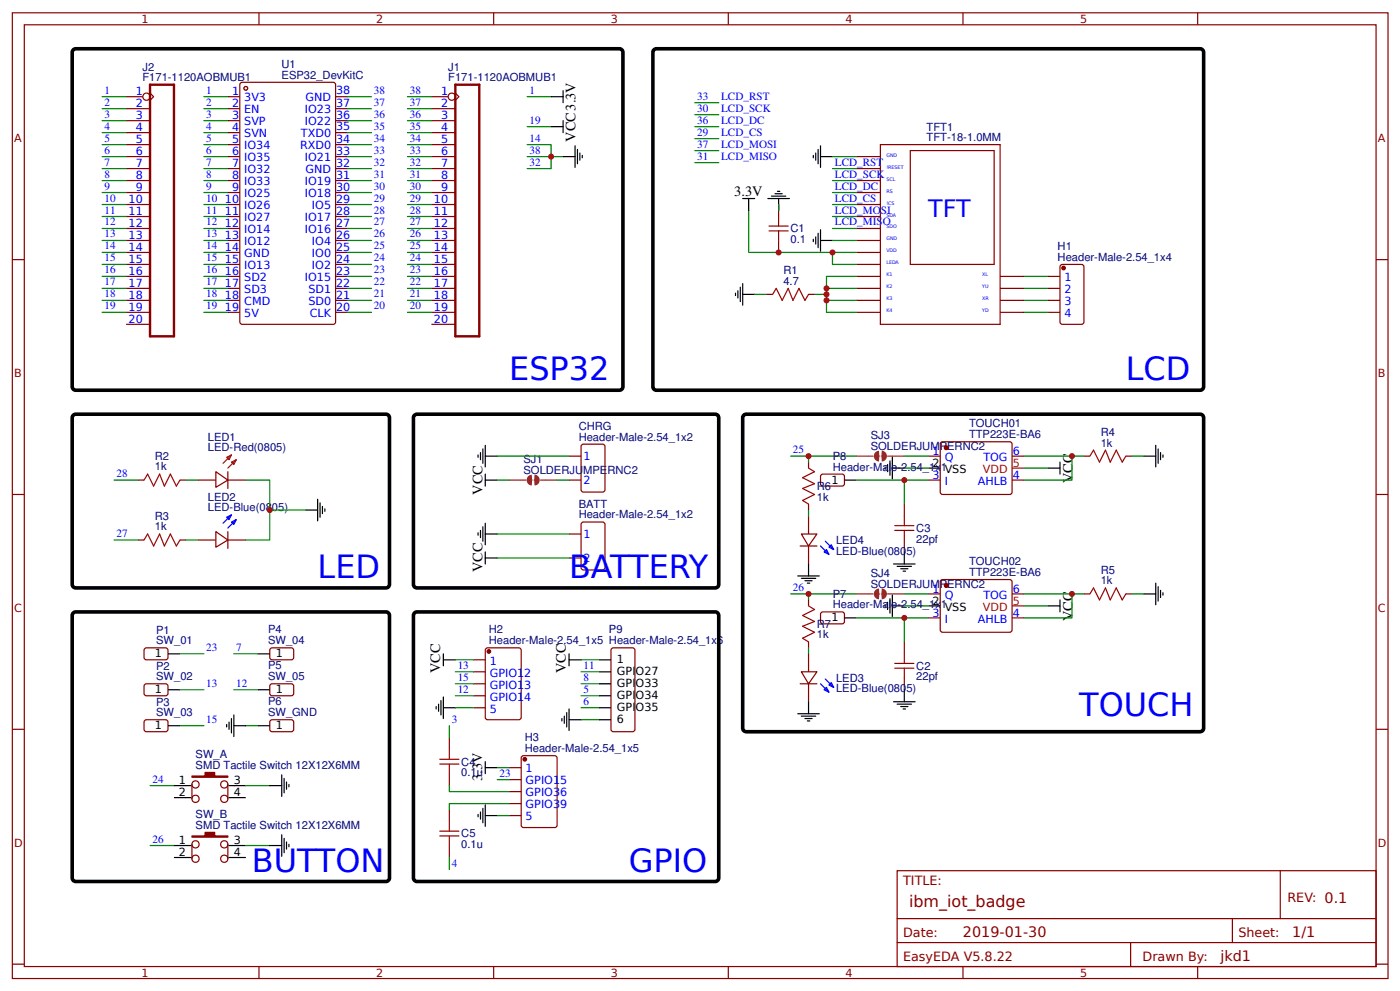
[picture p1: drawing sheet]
<svg xmlns="http://www.w3.org/2000/svg" width="309mm" height="219mm" viewBox="0 0 309 219" stroke-linecap="round" stroke-linejoin="round" font-family="sans-serif">
<g fill="none" stroke="#800" stroke-width=".26">
<path d="M2.7 2.8h304v213.3h-304zM5.4 5.5h298.7v207.9h-298.7zM57.2 2.8v2.7M109.1 2.8v2.7M160.9 2.8v2.7M212.8 2.8v2.7M264.7 2.8v2.7M2.7 57.3h2.7M304.1 57.3h2.6M2.7 109.2h2.7M304.1 109.2h2.6M2.7 161.1h2.7"/>
<path d="M304.1 161.1h2.6M198.3 192.3h105.8v21.1h-105.8zM282.9 192.3v10.6M2.7 212.9h2.7M57.2 213.4v2.7M109.1 213.4v2.7M160.9 213.4v2.7M198.3 202.9h105.8M198.3 208.1h105.8M212.8 213.4v2.7M249.8 208.1v5.3M264.7 213.4v2.7"/>
<path d="M272.3 202.9v5.2M304.1 212.9h2.6"/>
</g>
<circle cx="54.3" cy="19.5" r=".4" fill="#fff" stroke="#800" stroke-width=".26"/>
<path d="M53.3 18.2h20.3l.5 .2 .1 52.7-.3 .5h-20.4l-.4-.2-.1-52.7z" fill="none" stroke="#800" stroke-width=".26"/>
<circle cx="54.3" cy="19.5" r=".4" fill="#fff" stroke="#800" stroke-width=".26"/>
<g fill="none" stroke="#800" stroke-width=".26">
<path d="M27.9 21.4h3.7M27.9 24h5.3M27.9 26.6h5.3M27.9 29.3h5.3M27.9 31.9h5.3M27.9 34.6h5.3M27.9 37.2h5.3M27.9 39.9h5.3M33.2 20.6l.7 .8-.7 .7M50.4 21.4h2.6M50.4 24h2.6M50.4 26.6h2.6"/>
<path d="M50.4 29.3h2.6M50.4 31.9h2.6M50.4 34.6h2.6M50.4 37.2h2.6M50.4 39.9h2.6M74.2 21.4h2.6M74.2 24h2.6M74.2 26.6h2.6M74.2 29.3h2.6M74.2 31.9h2.6M74.2 34.6h2.6M74.2 37.2h2.6"/>
<path d="M74.2 39.9h2.6M95.3 21.4h3.7M95.3 24h5.3M95.3 26.6h5.3M95.3 29.3h5.3M95.3 31.9h5.3M95.3 34.6h5.3M95.3 37.2h5.3M95.3 39.9h5.3M100.6 20.6l.8 .8-.8 .7M189.3 34.6h5.2M189.3 37.2h5.2"/>
<path d="M189.3 39.9h5.2M194.5 31.9h26.5v39.7h-26.5zM201.2 33.3h18.5v25.1h-18.5zM27.9 42.5h5.3M27.9 45.2h5.3M27.9 47.8h5.3M27.9 50.5h5.3M27.9 53.1h5.3M27.9 55.7h5.3M27.9 58.4h5.3M50.4 42.5h2.6M50.4 45.2h2.6"/>
<path d="M50.4 47.8h2.6M50.4 50.5h2.6M50.4 53.1h2.6M50.4 55.7h2.6M50.4 58.4h2.6M74.2 42.5h2.6M74.2 45.2h2.6M74.2 47.8h2.6M74.2 50.5h2.6M74.2 53.1h2.6M74.2 55.7h2.6M74.2 58.4h2.6"/>
<path d="M95.3 42.5h5.3M95.3 45.2h5.3M95.3 47.8h5.3M95.3 50.5h5.3M95.3 53.1h5.3M95.3 55.7h5.3M95.3 58.4h5.3M172.1 45.2v2.6M172.1 53.1v2.6M189.3 42.5h5.2M189.3 45.2h5.2M189.3 47.8h5.2"/>
<path d="M189.3 50.5h5.2M189.3 53.1h5.2M189.3 55.7h5.2M189.3 58.4h5.2M234.5 58.5l4.5-.1 .5 .3v12.4l-.2 .5h-4.5l-.5-.2-.1-12.5zM27.9 61h5.3M27.9 63.7h5.3M27.9 66.3h5.3M27.9 69h5.3M27.9 71.6h5.3M50.4 61h2.6M50.4 63.7h2.6"/>
<path d="M50.4 66.3h2.6M50.4 69h2.6M74.2 61h2.6M74.2 63.7h2.6M74.2 66.3h2.6M74.2 69h2.6M95.3 61h5.3M95.3 63.7h5.3M95.3 66.3h5.3M95.3 69h5.3M95.3 71.6h5.3M169.4 65h1.3"/>
<path d="M178.7 65h1.3M189.3 61h5.2M189.3 63.7h5.2M189.3 66.3h5.2M189.3 69h5.2M221 61h5.3M221 63.7h5.3M221 66.3h5.3M221 69h5.3M231.6 61h2.6M231.6 63.7h2.6M231.6 66.3h2.6"/>
<path d="M231.6 69h2.6M128.7 98.2l4.5-.1 .4 .2 .1 9.8-.3 .5-4.5 .1-.4-.3-.1-9.8zM208 97.6h15.4l.3 .5-.1 10.8-.5 .3-15.1-.1-.2-.4v-10.6zM30.5 106h1.3M30.5 119.2h1.3M39.8 106h1.3M39.8 119.2h1.3M43.7 106h4M43.7 119.2h4M47.7 104.2l2.7 1.8-2.7 1.6zM47.7 117.4l2.7 1.8-2.7 1.6zM50.4 104.2v3.7"/>
<path d="M50.4 117.4v3.7M50.4 106h3.9M50.4 119.2h3.9M125.8 106h2.6M125.8 100.7h2.6M125.8 117.9h2.6M128.7 115.4l4.5-.1 .4 .2 .1 9.8-.3 .5-4.5 .1-.4-.3-.1-9.8zM177.1 117.9h3.4l-1.8 2.7zM178.7 102v1.4M178.7 111.3v1.3M178.7 114v3.9M181.6 104.8h4.7l.3 .4-.1 1.9-.4 .2h-4.5l-.3-.5v-1.6z"/>
<path d="M199.8 111.3v2.7M199.8 119.2v2.7M205.1 106h2.7M205.1 100.7h2.7M223.7 106h2.6M223.7 100.7h2.6M239.5 100.7h1.4M248.8 100.7h1.3M125.8 123.2h2.6M176.8 120.6h3.7M178.7 120.6v3.9M178.7 132.5v1.3"/>
<path d="M181.6 135.2h4.7l.3 .5-.1 1.8-.4 .3-4.5-.1-.3-.5v-1.5zM205.1 131.2h2.7M205.1 136.4h2.7M208 128.1h15.4l.3 .4-.1 10.9-.5 .2-15.1-.1-.2-.4v-10.6zM223.7 131.2h2.6M223.7 136.4h2.6M239.5 131.2h1.4M248.8 131.2h1.3M32.1 143.1h4.8l.2 .5-.1 1.8-.4 .3-4.5-.1-.3-.4v-1.6zM32.1 151.1h4.8l.2 .4-.1 1.9-.4 .2h-4.5l-.3-.5v-1.6zM32.1 159h4.8l.2 .5-.1 1.8-.4 .3-4.5-.1-.3-.4v-1.6zM59.9 143.1h4.7l.3 .5-.1 1.8-.4 .3-4.5-.1-.3-.4v-1.6z"/>
<path d="M59.9 151.1h4.7l.3 .4-.1 1.9-.4 .2h-4.5l-.3-.5v-1.6zM59.9 159h4.7l.3 .5-.1 1.8-.4 .3-4.5-.1-.3-.4v-1.6zM104.6 151h2.6M104.6 145.7h2.6M104.6 148.4h2.6M104.6 153.6h2.6M104.6 156.3h2.6M107.5 143.1h7.1l.5 .2 .1 15.1-.3 .5h-7.1l-.5-.2-.1-15.1zM135.3 143.1h4.5l.4 .2 .1 .3v17.5l-.1 .2-.4 .3h-4.3l-.2-.1-.3-.4v-17.5zM176.8 151h3.7M177.1 148.4h3.4l-1.8 2.6zM178.7 141.7v1.4"/>
<path d="M178.7 144.4v4M178.7 151v4M199.8 141.7v2.7M199.8 149.7v2.6M42.4 173.2v3.2M44 173.2a.81 .81 0 0 0-1.1-.7 .81 .81 0 0 0-.3 1.3 .81 .81 0 0 0 1.3-.1l.1-.5M50.4 173.2a.81 .81 0 0 1-1.1 .8 .81 .81 0 0 1-.4-1.3 .81 .81 0 0 1 1.3 .1l.2 3.6M99.3 162.9v2.6M99.3 170.8v2.7M99.3 178.8v2.6M112.5 169.5h2.7M112.5 172.2h2.7"/>
<path d="M112.5 174.8h2.7M112.5 177.5h2.7M115.4 166.9h7.2l.4 .2 .1 15.1-.3 .5h-7.1l-.5-.2v-15.1zM42.4 186.5v3.1M50.4 186.5v3.1M99.3 186.7v2.7M112.5 180.1h2.7"/>
<circle cx="32.4" cy="21.4" r=".79"/>
<circle cx="99.8" cy="21.4" r=".79"/>
<circle cx="43.2" cy="176.4" r=".8"/>
<circle cx="49.6" cy="176.4" r=".8"/>
<circle cx="43.2" cy="186.5" r=".8"/>
<circle cx="43.2" cy="189.6" r=".8"/>
<circle cx="49.6" cy="189.6" r=".8"/>
<circle cx="49.6" cy="186.5" r=".8"/>
</g>
<g fill="none" stroke="#080" stroke-width=".26">
<path d="M22.6 21.4h5.3M22.6 24h5.3M22.6 26.6h5.3M22.6 29.3h5.3M22.6 31.9h5.3M22.6 34.6h5.3M22.6 37.2h5.3M22.6 39.9h5.3M45.1 21.4h5.3M45.1 24h5.3M45.1 26.6h5.3M45.1 29.3h5.3"/>
<path d="M45.1 31.9h5.3M45.1 34.6h5.3M45.1 37.2h5.3M45.1 39.9h5.3M76.8 21.4h5.3M76.8 24h5.3M76.8 26.6h5.3M76.8 29.3h5.3M76.8 31.9h5.3M76.8 34.6h5.3M76.8 37.2h5.3M76.8 39.9h5.3"/>
<path d="M90 21.4h5.3M90 24h5.3M90 26.6h5.3M90 29.3h5.3M90 31.9h5.3M90 34.6h5.3M90 37.2h5.3M90 39.9h5.3M116.5 31.9h5.3v5.3h-5.3M116.5 21.4h5.3M116.5 34.6h7.9M116.5 28h5.3"/>
<path d="M153.5 22.7h5.3M153.5 25.3h5.3M153.5 28h5.3M153.5 30.6h5.3M153.5 33.3h5.3M153.5 35.9h5.3M184 34.6h5.3M184 37.2h5.3M184 39.9h5.3M22.6 42.5h5.3M22.6 45.2h5.3M22.6 47.8h5.3"/>
<path d="M22.6 50.5h5.3M22.6 53.1h5.3M22.6 55.7h5.3M22.6 58.4h5.3M45.1 42.5h5.3M45.1 45.2h5.3M45.1 47.8h5.3M45.1 50.5h5.3M45.1 53.1h5.3M45.1 55.7h5.3M45.1 58.4h5.3M76.8 42.5h5.3"/>
<path d="M76.8 45.2h5.3M76.8 47.8h5.3M76.8 50.5h5.3M76.8 53.1h5.3M76.8 55.7h5.3M76.8 58.4h5.3M90 42.5h5.3M90 45.2h5.3M90 47.8h5.3M90 50.5h5.3M90 53.1h5.3M90 55.7h5.3"/>
<path d="M90 58.4h5.3M165.4 46.5v9.2h23.9M172.1 45.2v1.3M184 55.7v2.7h5.3M184 42.5h5.3M184 45.2h5.3M184 47.8h5.3M184 50.5h5.3M184 53.1h5.3M22.6 61h5.3M22.6 63.7h5.3M22.6 66.3h5.3"/>
<path d="M22.6 69h5.3M45.1 61h5.3M45.1 63.7h5.3M45.1 66.3h5.3M45.1 69h5.3M76.8 61h5.3M76.8 63.7h5.3M76.8 66.3h5.3M76.8 69h5.3M90 61h5.3M90 63.7h5.3M90 66.3h5.3"/>
<path d="M90 69h5.3M166.8 65h2.6M182.6 65v4h6.7M182.6 63.7h6.7M182.6 66.3h6.7M189.3 61h-6.7v4h-2.6M226.3 61h5.3M226.3 63.7h5.3M226.3 66.3h5.3M226.3 69h5.3M25.2 106h5.3M25.2 119.2h5.3"/>
<path d="M41.1 106h2.6M41.1 119.2h2.6M54.3 106h5.3v13.2h-5.3M59.6 112.6h7.9M109.9 106h2.6M109.9 117.9h15.9M109.9 100.7h15.9M123.1 106h2.7M174.7 100.7h14.6M178.7 100.7v1.3M178.7 112.6v1.4M189.3 106h15.8"/>
<path d="M199.8 100.7h5.3M199.8 103.4h5.3M199.8 106v5.3M226.3 100.7h13.2M226.3 103.4h5.3M236.9 100.7v5.3h-10.6M250.1 100.7h2.7M109.9 123.2h15.9M174.7 131.2h14.6M178.7 131.2v1.3M189.3 136.4h15.8M199.8 131.2h5.3"/>
<path d="M199.8 133.8h5.3M199.8 136.4v5.3M226.3 131.2h13.2M226.3 133.8h5.3M236.9 131.2v5.2h-10.6M250.1 131.2h2.7M39.8 144.4h5.3M39.8 152.3h5.3M51.7 144.4h5.3M51.7 152.3h5.3M100.6 145.7h4M100.6 156.3h4"/>
<path d="M100.6 148.4h4M100.6 151h4M100.6 153.6h4M128.4 145.7h4M128.4 156.3h4M128.4 148.4h4M128.4 151h4M128.4 153.6h4M128.4 158.9h4M178.7 143.1v1.3M33.2 173.5h5.2M39.8 160.3h5.3"/>
<path d="M54.3 160.3h2.7M54.3 173.5h5.3M99.3 173.5v1.3h13.2M99.3 160.3v2.6M109.9 169.5h2.6M109.9 172.2h2.6M112.5 177.5h-13.2v1.3M33.2 186.7h5.2M54.3 186.7h5.3M99.3 189.4v2.6M109.9 180.1h2.6"/>
</g>
<path d="M33.2 18.7h5.2v55.6h-5.2zM100.6 18.7h5.3v55.6h-5.3z" fill="none" stroke="#800" stroke-width=".53"/>
<g fill="#800" stroke="#800" stroke-width=".26">
<path d="M42.4 171.4h2.9v-.8h2.1v.8h3v.2h-8z"/>
<path d="M42.4 184.6h2.9v-.8h2.1v.8h3v.3h-8z"/>
<circle cx="235" cy="59.2" r=".4"/>
<circle cx="209.1" cy="98.9" r=".4"/>
<circle cx="209.1" cy="129.3" r=".4"/>
<circle cx="108" cy="143.9" r=".4"/>
<circle cx="116" cy="167.7" r=".4"/>
</g>
<g fill="none" stroke="#000" stroke-width=".26">
<path d="M121.8 21.4h2.6M121.8 28h2.6M124.4 34.6h2.7M124.4 20v2.7M124.4 26.6v2.7M127.1 32.2v4.8M127.6 33v3.2M128.1 33.8v1.6M128.7 34.3v.5M179.7 34.3v.5M180.3 33.8v1.6M180.8 33v3.2"/>
<path d="M181.3 32.2v4.8M181.3 34.6h2.7M164.1 43.8h2.7M165.4 43.8v2.7M169.7 43.8h4.7M170.5 43.3h3.1M171.3 42.8h1.6M171.8 42.3h.5M172.1 43.8v2.7M179.7 52.8v.6M180.3 52.3v1.6M180.8 51.5v3.2"/>
<path d="M181.3 53.1h2.7M181.3 50.7v4.8M162.5 64.7v.6M163.1 64.2v1.6M163.6 63.4v3.2M164.1 65h2.7M164.1 62.6v4.8M106.2 99.9v1.6M106.7 99.1v3.2M107.2 98.3v4.8M255.4 98.3v4.8M255.9 99.1v3.2"/>
<path d="M256.5 99.9v1.6M67.5 112.6h2.7M70.2 110.3v4.7M70.7 111v3.2M71.3 111.8v1.6M71.8 112.4v.5M105.6 100.5v.5M105.6 117.7v.5M106.2 117.1v1.6M106.7 116.3v3.2M107.2 100.7h2.7M107.2 104.7v2.6"/>
<path d="M107.2 115.5v4.8M107.2 117.9h2.7M107.2 106h2.7M186.6 106h2.7M195.6 103.1v.5M196.1 102.6v1.6M196.7 101.8v3.2M197.2 103.4h2.6M197.2 101v4.8M205.1 103.4h2.7M231.6 103.4h2.6M234.2 102v2.7"/>
<path d="M252.8 100.7h2.6M257 100.5v.5M107.2 121.9v2.6M107.2 123.2h2.7M176.3 127.2h4.8M177.1 127.7h3.2M177.9 128.2h1.6M178.4 128.8h.5M178.7 124.5v2.7M186.6 136.4h2.7M195.6 133.5v.6M196.1 133v1.6"/>
<path d="M196.7 132.2v3.2M197.2 133.8h2.6M197.2 131.4v4.8M197.5 124.5h4.7M198.3 125.1h3.1M199 125.6h1.6M199.6 126.1h.5M199.8 121.9v2.6M205.1 133.8h2.7M231.6 133.8h2.6M234.2 132.5v2.6M252.8 131.2h2.6"/>
<path d="M255.4 128.8v4.7M255.9 129.6v3.1M256.5 130.4v1.5M257 130.9v.5M37.1 144.4h2.7M37.1 152.3h2.7M50.1 160v.5M50.6 159.5v1.6M51.1 158.7v3.1M51.7 157.9v4.7M57 144.4h2.6M57 152.3h2.6"/>
<path d="M96.4 156v.6M96.9 155.5v1.6M97.4 154.7v3.2M98 156.3h2.6M98 144.4v2.6M98 153.9v4.8M98 145.7h2.6M124.2 158.7v.5M124.7 158.1v1.6M125.2 157.3v3.2M125.8 145.7h2.6M125.8 158.9h2.6"/>
<path d="M125.8 144.4v2.6M125.8 156.6v4.7M132.4 156.3h2.6M132.4 145.7h2.6M132.4 148.4h2.6M132.4 151h2.6M132.4 153.6h2.6M132.4 158.9h2.6M176.3 157.6h4.8M177.1 158.1h3.2M177.9 158.7h1.6M178.4 159.2h.5"/>
<path d="M178.7 155v2.6M197.5 155h4.7M198.3 155.5h3.1M199 156h1.6M199.6 156.6h.5M199.8 152.3v2.7M37.1 160.3h2.7M38.4 173.5h3.7M38.4 176.1h3.7M50.6 173.5h3.7M50.6 176.1h3.7M51.7 160.3h2.6"/>
<path d="M57 160.3h2.6M59.6 173.5h2.7M62.3 171.1v4.8M62.8 171.9v3.2M63.3 172.7v1.6M63.8 173.2v.6M105.6 179.8v.6M106.2 179.3v1.6M106.7 178.5v3.2M107.2 168.2v2.6M107.2 177.7v4.8M107.2 169.5h2.7"/>
<path d="M38.4 186.7h3.7M38.4 189.4h3.7M50.6 186.7h3.7M50.6 189.4h3.7M59.6 186.7h2.7M62.3 184.3v4.8M62.8 185.1v3.2M63.3 185.9v1.6M63.8 186.5v.5M107.2 180.1h2.7"/>
</g>
<g fill="none" stroke="#a00000" stroke-width=".26">
<path d="M169.9 51h4.3M169.9 49.9h4.3M172.1 47.8v2.1M172.1 51v2.1M170.7 65l.8-1.3 1.4 2.6 1.3-2.6 1 2.6 1.4-2.6 1.3 2.6 .8-1.3M31.8 106l.8-1.3 1.3 2.6 1.4-2.6 1 2.6 1.4-2.6 1.3 2.6 .8-1.3M31.8 119.2l.8-1.3 1.3 2.7 1.4-2.7 1 2.7 1.4-2.7 1.3 2.7 .8-1.4M178.7 103.4l1.3 .8-2.6 1.3 2.6 1.3-2.6 1.1 2.6 1.3-2.6 1.3 1.3 .8M197.7 117.1h4.3M197.7 116.1h4.3M199.8 114v2.1M199.8 117.1v2.1"/>
<path d="M240.9 100.7l.7-1.3 1.4 2.6 1.3-2.6 1 2.6 1.4-2.6 1.3 2.6 .8-1.3M178.7 133.8l1.3 .8-2.6 1.3 2.6 1.3-2.6 1.1 2.6 1.3-2.6 1.3 1.3 .8M240.9 131.2l.7-1.4 1.4 2.7 1.3-2.7 1 2.7 1.4-2.7 1.3 2.7 .8-1.3M197.7 147.6h4.3M197.7 146.5h4.3M199.8 144.4v2.1M199.8 147.6v2.1M97.2 168.7h4.2M97.2 167.7h4.2M99.3 165.5v2.2M99.3 168.7v2.1M97.2 183.5h4.2"/>
<path d="M97.2 184.6h4.2M99.3 181.4v2.1M99.3 184.6v2.1"/>
</g>
<path d="M50.1 101l1-.5-.5 1zM51.1 102l1.1-.5-.5 1.1zM51.1 100.5l-1.8 1.8M52.2 101.5l-1.8 1.9M223.7 103.4h2.6M223.7 133.8h2.6" fill="none" stroke="#f00" stroke-width=".26"/>
<path d="M50.1 114.2l1-.5-.5 1zM51.1 115.3l1.1-.6-.5 1.1zM51.1 113.7l-1.8 1.8M52.2 114.7l-1.8 1.9M182.4 119.5l1.8 1.9M181.3 120.6l1.9 1.8M182.1 121.9l.5-.5 .6 1zM183.2 120.8l.5-.5 .5 1.1zM181.3 151l1.9 1.8M182.1 152.3l.5-.5 .6 1zM182.4 149.9l1.8 1.9M183.2 151.3l.5-.6 .5 1.1z" fill="none" stroke="#00f" stroke-width=".26"/>
<path d="M16.2 11l.5-.2h120.2a.79 .79 0 0 1 .8 .8v73.8a.79 .79 0 0 1-.8 .8h-120.2a.79 .79 0 0 1-.7-.8v-73.8zM144.5 11l.6-.2h120.1a.79 .79 0 0 1 .8 .8v73.8a.79 .79 0 0 1-.8 .8h-120.1a.79 .79 0 0 1-.8-.8v-73.8zM16.2 91.7l.5-.2h68.6a.79 .79 0 0 1 .8 .8v36.7a.79 .79 0 0 1-.8 .8h-68.6a.79 .79 0 0 1-.7-.8v-36.7zM91.6 91.7l.6-.2h65.8a.79 .79 0 0 1 .8 .8v36.7a.79 .79 0 0 1-.8 .8h-65.8a.79 .79 0 0 1-.8-.8v-36.7zM164.4 91.7l.5-.2h100.3a.79 .79 0 0 1 .8 .8v68.5a.79 .79 0 0 1-.8 .8h-100.3a.79 .79 0 0 1-.8-.8v-68.5zM16.2 135.4l.5-.3h68.6a.79 .79 0 0 1 .8 .8v58a.79 .79 0 0 1-.8 .8h-68.6a.79 .79 0 0 1-.7-.8v-58zM91.6 135.4l.6-.3h65.8a.79 .79 0 0 1 .8 .8v58a.79 .79 0 0 1-.8 .8h-65.8a.79 .79 0 0 1-.8-.8v-58z" fill="none" stroke="#000" stroke-width=".79" stroke-linecap="butt"/>
<path d="M117.6 105.5l-.4 .1-.2 .6 .2 .2 .4 .1M118.1 105.5l.3 .1 .2 .6-.2 .2-.3 .1M194.3 100.2l-.4 .1-.1 .6 .1 .2 .4 .2M194.8 100.2l.4 .1 .1 .6-.1 .2-.4 .2M194.3 130.6l-.4 .1-.1 .6 .1 .3 .4 .1M194.8 130.6l.4 .1 .1 .6-.1 .3-.4 .1" fill="none" stroke="#8d2323" stroke-width="1.3" stroke-linecap="butt"/>
<path d="M112.5 106h3.7M119.4 106h3.7M189.3 100.7h3.7M196.1 100.7h3.7M189.3 131.2h3.7M196.1 131.2h3.7" fill="none" stroke="#8d2323" stroke-width=".26"/>
<g fill="#c00">
<circle cx="178.7" cy="100.7" r=".66"/>
<circle cx="178.7" cy="131.2" r=".66"/>
<circle cx="236.9" cy="131.2" r=".66"/>
<circle cx="199.8" cy="136.4" r=".66"/>
<circle cx="121.8" cy="34.6" r=".66"/>
<circle cx="172.1" cy="55.7" r=".66"/>
<circle cx="182.6" cy="65" r=".66"/>
<circle cx="182.6" cy="63.7" r=".66"/>
<circle cx="182.6" cy="66.3" r=".66"/>
<circle cx="184" cy="55.7" r=".66"/>
<circle cx="59.6" cy="112.6" r=".66"/>
<circle cx="199.8" cy="106" r=".66"/>
<circle cx="236.9" cy="100.7" r=".66"/>
</g>
<g font-size="7.1" fill="#00f">
<text x="112.5" y="84">ESP32</text>
<text x="248.8" y="84">LCD</text>
<text x="70.2" y="127.6">LED</text>
<text x="125.8" y="127.6">BATTERY</text>
<text x="238.5" y="158.1">TOUCH</text>
<text x="55.6" y="192.4">BUTTON</text>
<text x="139" y="192.4">GPIO</text>
</g>
<text font-size="5.3" fill="#00f" x="205.1" y="47.8">TFT</text>
<text font-size="3.5" fill="#800" x="200.9" y="200.2">ibm_iot_badge</text>
<g font-size="3.2">
<text x="127.1" y="31.3" transform="rotate(-90 127.1 31.3)">VCC3.3V</text>
<text x="162.3" y="43.3">3.3V</text>
<text x="237" y="106.7" transform="rotate(-90 237 106.7)">VCC</text>
<text x="106.7" y="109.2" transform="rotate(-90 106.7 109.2)">VCC</text>
<text x="106.7" y="126.4" transform="rotate(-90 106.7 126.4)">VCC</text>
<text x="237" y="137.1" transform="rotate(-90 237 137.1)">VCC</text>
<text x="97.3" y="148.7" transform="rotate(-90 97.3 148.7)">VCC</text>
<text x="125.1" y="148.7" transform="rotate(-90 125.1 148.7)">VCC</text>
<text x="106.5" y="172.5" transform="rotate(-90 106.5 172.5)">3.3V</text>
</g>
<g font-size="3.2" fill="#800">
<text x="212.8" y="206.8">2019-01-30</text>
<text x="285.6" y="206.8">1/1</text>
<text x="269.7" y="212.1">jkd1</text>
</g>
<g font-size="2.8" fill="#800">
<text x="199.6" y="195.4">TITLE:</text>
<text x="284.5" y="199.2">REV: 0.1</text>
<text x="199.6" y="206.8">Date:</text>
<text x="273.7" y="206.8">Sheet:</text>
<text x="199.6" y="212.1">EasyEDA V5.8.22</text>
<text x="252.5" y="212.1">Drawn By:</text>
</g>
<g font-size="2.5" fill="#800">
<text x="31.3" y="5.1">1</text>
<text x="83.2" y="5.1">2</text>
<text x="135" y="5.1">3</text>
<text x="186.9" y="5.1">4</text>
<text x="238.7" y="5.1">5</text>
<text x="3.1" y="31.4">A</text>
<text x="304.5" y="31.4">A</text>
<text x="3.1" y="83.3">B</text>
<text x="304.5" y="83.3">B</text>
<text x="3.1" y="135.1">C</text>
<text x="304.5" y="135.1">C</text>
<text x="3.1" y="187">D</text>
<text x="304.5" y="187">D</text>
<text x="31.3" y="215.7">1</text>
<text x="83.2" y="215.7">2</text>
<text x="135" y="215.7">3</text>
<text x="186.9" y="215.7">4</text>
<text x="238.7" y="215.7">5</text>
</g>
<g font-size="2.5" fill="#000080">
<text x="31.5" y="17.9">F171-1120AOBMUB1</text>
<text x="31.5" y="15.6">J2</text>
<text x="62.2" y="17.4">ESP32_DevKitC</text>
<text x="62.2" y="15.1">U1</text>
<text x="99.1" y="17.9">F171-1120AOBMUB1</text>
<text x="99.1" y="15.6">J1</text>
<text x="204.8" y="28.9">TFT1</text>
<text x="204.8" y="31.1">TFT-18-1.0MM</text>
<text x="174.7" y="53.7">0.1</text>
<text x="174.7" y="51.3">C1</text>
<text x="233.7" y="57.6">Header-Male-2.54_1x4</text>
<text x="233.7" y="55.2">H1</text>
<text x="173.1" y="62.9">4.7</text>
<text x="173.1" y="60.5">R1</text>
<text x="127.9" y="94.9">CHRG</text>
<text x="214.1" y="94.4">TOUCH01</text>
<text x="34.2" y="101.5">R2</text>
<text x="45.9" y="97.4">LED1</text>
<text x="45.9" y="99.7">LED-Red(0805)</text>
<text x="127.9" y="97.3">Header-Male-2.54_1x2</text>
<text x="184" y="101.5">P8</text>
<text x="192.4" y="99.4">SOLDERJUMPERNC2</text>
<text x="192.4" y="97">SJ3</text>
<text x="214.1" y="96.8">TTP223E-BA6</text>
<text x="243.2" y="98.6">1k</text>
<text x="243.2" y="96.2">R4</text>
<text x="34.2" y="103.9">1k</text>
<text x="115.7" y="104.7">SOLDERJUMPERNC2</text>
<text x="115.7" y="102.3">SJ1</text>
<text x="184" y="103.9">Header-Male-2.54_1x1VSS</text>
<text x="45.9" y="110.6">LED2</text>
<text x="45.9" y="112.9">LED-Blue(0805)</text>
<text x="127.9" y="112.1">BATT</text>
<text x="180.5" y="110.6">1k</text>
<text x="180.5" y="108.2">R6</text>
<text x="34.2" y="117.1">1k</text>
<text x="34.2" y="114.7">R3</text>
<text x="127.9" y="114.5">Header-Male-2.54_1x2</text>
<text x="202.5" y="119.8">22pf</text>
<text x="202.5" y="117.4">C3</text>
<text x="184.8" y="122.5">LED-Blue(0805)</text>
<text x="184.8" y="120.2">LED4</text>
<text x="214.1" y="124.8">TOUCH02</text>
<text x="184" y="132">P7</text>
<text x="192.4" y="129.8">SOLDERJUMPERNC2</text>
<text x="192.4" y="127.4">SJ4</text>
<text x="214.1" y="127.2">TTP223E-BA6</text>
<text x="243.2" y="129">1k</text>
<text x="243.2" y="126.7">R5</text>
<text x="184" y="134.3">Header-Male-2.54_1x1VSS</text>
<text x="34.5" y="142.3">SW_01</text>
<text x="34.5" y="140">P1</text>
<text x="59.2" y="142.3">SW_04</text>
<text x="59.2" y="139.9">P4</text>
<text x="108" y="142.3">Header-Male-2.54_1x5 Header-Male-2.54_1x6</text>
<text x="108" y="139.9">H2</text>
<text x="134.6" y="139.9">P9</text>
<text x="180.5" y="141">1k</text>
<text x="180.5" y="138.6">R7</text>
<text x="34.5" y="147.9">P2</text>
<text x="59.2" y="147.8">P5</text>
<text x="202.5" y="147.9">C2</text>
<text x="34.5" y="150.2">SW_02</text>
<text x="34.5" y="155.9">P3</text>
<text x="59.2" y="155.7">P6</text>
<text x="59.2" y="150.2">SW_05</text>
<text x="184.8" y="152.9">LED-Blue(0805)</text>
<text x="184.8" y="150.6">LED3</text>
<text x="202.5" y="150.2">22pf</text>
<text x="34.5" y="158.1">SW_03</text>
<text x="59.2" y="158.1">SW_GND</text>
<text x="43.2" y="167.4">SW_A</text>
<text x="116" y="166.1">Header-Male-2.54_1x5</text>
<text x="116" y="163.7">H3</text>
<text x="43.2" y="169.8">SMD Tactile Switch 12X12X6MM</text>
<text x="101.9" y="171.5">0.1u</text>
<text x="101.9" y="169.1">C4</text>
<text x="43.2" y="180.6">SW_B</text>
<text x="43.2" y="183">SMD Tactile Switch 12X12X6MM</text>
<text x="101.9" y="184.9">C5</text>
<text x="101.9" y="187.3">0.1u</text>
</g>
<g font-size="2.5" fill="#00f">
<text x="23.1" y="20.7">1</text>
<text x="23.1" y="23.3">2</text>
<text x="30" y="21.1">1</text>
<text x="30" y="23.7">2</text>
<text x="45.6" y="20.7">1</text>
<text x="45.6" y="23.3">2</text>
<text x="51.3" y="21.1">1</text>
<text x="51.3" y="23.7">2</text>
<text x="54" y="22.4">3V3</text>
<text x="67.5" y="22.4">GND</text>
<text x="74.3" y="20.8">38</text>
<text x="74.3" y="23.7">37</text>
<text x="82.6" y="20.7">38</text>
<text x="82.6" y="23.3">37</text>
<text x="90.6" y="20.7">38</text>
<text x="90.6" y="23.3">37</text>
<text x="97.5" y="21.1">1</text>
<text x="97.5" y="23.7">2</text>
<text x="117" y="20.7">1</text>
<text x="154.1" y="22">33</text>
<text x="159.4" y="22">LCD_RST</text>
<text x="23.1" y="26">3</text>
<text x="23.1" y="28.6">4</text>
<text x="30" y="26.4">3</text>
<text x="30" y="29">4</text>
<text x="45.6" y="26">3</text>
<text x="45.6" y="28.6">4</text>
<text x="51.3" y="26.4">3</text>
<text x="51.3" y="29">4</text>
<text x="54" y="25.1">EN</text>
<text x="54" y="27.7">SVP</text>
<text x="67.4" y="25.1">IO23</text>
<text x="67.4" y="27.7">IO22</text>
<text x="74.3" y="26.4">36</text>
<text x="74.3" y="28.8">35</text>
<text x="82.6" y="26">36</text>
<text x="82.6" y="28.6">35</text>
<text x="90.6" y="26">36</text>
<text x="90.6" y="28.6">35</text>
<text x="97.5" y="26.4">3</text>
<text x="97.5" y="29">4</text>
<text x="117" y="27.3">19</text>
<text x="154.1" y="24.7">30</text>
<text x="154.1" y="27.3">36</text>
<text x="154.1" y="30">29</text>
<text x="159.4" y="24.7">LCD_SCK</text>
<text x="159.4" y="27.3">LCD_DC</text>
<text x="159.4" y="30">LCD_CS</text>
<text x="23.1" y="31.3">5</text>
<text x="23.1" y="33.9">6</text>
<text x="30" y="31.7">5</text>
<text x="30" y="34.3">6</text>
<text x="45.6" y="31.3">5</text>
<text x="45.6" y="33.9">6</text>
<text x="51.3" y="31.7">5</text>
<text x="51.3" y="34.3">6</text>
<text x="54" y="30.3">SVN</text>
<text x="54" y="33">IO34</text>
<text x="54" y="35.6">IO35</text>
<text x="66.3" y="33">RXD0</text>
<text x="66.5" y="30.3">TXD0</text>
<text x="67.4" y="35.6">IO21</text>
<text x="74.3" y="31.7">34</text>
<text x="74.3" y="34.3">33</text>
<text x="82.6" y="31.3">34</text>
<text x="82.6" y="33.9">33</text>
<text x="90.6" y="31.3">34</text>
<text x="90.6" y="33.9">33</text>
<text x="97.5" y="31.7">5</text>
<text x="97.5" y="34.3">6</text>
<text x="117" y="31.3">14</text>
<text x="117" y="33.9">38</text>
<text x="154.1" y="32.6">37</text>
<text x="154.1" y="35.2">31</text>
<text x="159.4" y="32.6">LCD_MOSI</text>
<text x="159.4" y="35.2">LCD_MISO</text>
<text x="23.1" y="36.6">7</text>
<text x="23.1" y="39.2">8</text>
<text x="23.1" y="41.9">9</text>
<text x="30" y="37">7</text>
<text x="30" y="39.6">8</text>
<text x="45.6" y="36.6">7</text>
<text x="45.6" y="39.2">8</text>
<text x="45.6" y="41.9">9</text>
<text x="51.3" y="37">7</text>
<text x="51.3" y="39.6">8</text>
<text x="54" y="38.3">IO32</text>
<text x="54" y="40.9">IO33</text>
<text x="67.4" y="40.9">IO19</text>
<text x="67.5" y="38.3">GND</text>
<text x="74.3" y="37">32</text>
<text x="74.3" y="39.6">31</text>
<text x="82.6" y="36.6">32</text>
<text x="82.6" y="39.2">31</text>
<text x="82.6" y="41.9">30</text>
<text x="90.6" y="36.6">32</text>
<text x="90.6" y="39.2">31</text>
<text x="90.6" y="41.9">30</text>
<text x="97.5" y="37">7</text>
<text x="97.5" y="39.6">8</text>
<text x="117" y="36.6">32</text>
<text x="184.5" y="36.6">LCD_RST</text>
<text x="184.5" y="39.2">LCD_SCK</text>
<text x="184.5" y="41.9">LCD_DC</text>
<text x="23.1" y="44.5">10</text>
<text x="23.1" y="47.1">11</text>
<text x="28.4" y="44.9">10</text>
<text x="28.4" y="47.5">11</text>
<text x="30" y="42.3">9</text>
<text x="45.6" y="44.5">10</text>
<text x="45.6" y="47.1">11</text>
<text x="49.7" y="44.9">10</text>
<text x="49.7" y="47.5">11</text>
<text x="51.3" y="42.3">9</text>
<text x="54" y="43.6">IO25</text>
<text x="54" y="46.2">IO26</text>
<text x="67.4" y="43.6">IO18</text>
<text x="68.9" y="46.2">IO5</text>
<text x="74.3" y="42.3">30</text>
<text x="74.3" y="44.9">29</text>
<text x="74.3" y="47.5">28</text>
<text x="82.6" y="44.5">29</text>
<text x="82.6" y="47.1">28</text>
<text x="90.6" y="44.5">29</text>
<text x="90.6" y="47.1">28</text>
<text x="95.9" y="44.9">10</text>
<text x="95.9" y="47.5">11</text>
<text x="97.5" y="42.3">9</text>
<text x="184.5" y="44.5">LCD_CS</text>
<text x="184.5" y="47.1">LCD_MOSI</text>
<text x="23.1" y="49.8">12</text>
<text x="23.1" y="52.4">13</text>
<text x="28.4" y="50.2">12</text>
<text x="28.4" y="52.8">13</text>
<text x="45.6" y="49.8">12</text>
<text x="45.6" y="52.4">13</text>
<text x="49.7" y="50.2">12</text>
<text x="49.7" y="52.8">13</text>
<text x="54" y="48.9">IO27</text>
<text x="54" y="51.5">IO14</text>
<text x="67.4" y="48.9">IO17</text>
<text x="67.4" y="51.5">IO16</text>
<text x="74.3" y="50.2">27</text>
<text x="74.3" y="52.8">26</text>
<text x="82.6" y="49.8">27</text>
<text x="82.6" y="52.4">26</text>
<text x="90.6" y="49.8">27</text>
<text x="90.6" y="52.4">26</text>
<text x="95.9" y="50.2">12</text>
<text x="95.9" y="52.8">13</text>
<text x="184.5" y="49.8">LCD_MISO</text>
<text x="23.1" y="55.1">14</text>
<text x="23.1" y="57.7">15</text>
<text x="28.4" y="55.5">14</text>
<text x="28.4" y="58.1">15</text>
<text x="45.6" y="55.1">14</text>
<text x="45.6" y="57.7">15</text>
<text x="49.7" y="55.5">14</text>
<text x="49.7" y="58.1">15</text>
<text x="54" y="54.2">IO12</text>
<text x="54" y="56.8">GND</text>
<text x="54" y="59.5">IO13</text>
<text x="68.9" y="54.2">IO4</text>
<text x="68.9" y="56.8">IO0</text>
<text x="68.9" y="59.5">IO2</text>
<text x="74.3" y="55.5">25</text>
<text x="74.3" y="58.1">24</text>
<text x="82.6" y="55.1">25</text>
<text x="82.6" y="57.7">24</text>
<text x="90.6" y="55.1">25</text>
<text x="90.6" y="57.7">24</text>
<text x="95.9" y="55.5">14</text>
<text x="95.9" y="58.1">15</text>
<text x="23.1" y="60.4">16</text>
<text x="23.1" y="63">17</text>
<text x="23.1" y="65.7">18</text>
<text x="28.4" y="60.8">16</text>
<text x="28.4" y="63.4">17</text>
<text x="45.6" y="60.4">16</text>
<text x="45.6" y="63">17</text>
<text x="45.6" y="65.7">18</text>
<text x="49.7" y="60.8">16</text>
<text x="49.7" y="63.4">17</text>
<text x="54" y="62.1">SD2</text>
<text x="54" y="64.7">SD3</text>
<text x="67.4" y="62.1">IO15</text>
<text x="68.1" y="64.7">SD1</text>
<text x="74.3" y="60.8">23</text>
<text x="74.3" y="63.4">22</text>
<text x="82.6" y="60.4">23</text>
<text x="82.6" y="63">22</text>
<text x="82.6" y="65.7">21</text>
<text x="90.6" y="60.4">23</text>
<text x="90.6" y="63">22</text>
<text x="90.6" y="65.7">21</text>
<text x="95.9" y="60.8">16</text>
<text x="95.9" y="63.4">17</text>
<text x="235.2" y="62.1">1</text>
<text x="235.2" y="64.7">2</text>
<text x="23.1" y="68.3">19</text>
<text x="28.4" y="66.1">18</text>
<text x="28.4" y="68.7">19</text>
<text x="28.4" y="71.4">20</text>
<text x="45.6" y="68.3">19</text>
<text x="49.7" y="66.1">18</text>
<text x="49.7" y="68.7">19</text>
<text x="54" y="67.4">CMD</text>
<text x="54" y="70">5V</text>
<text x="68.1" y="67.4">SD0</text>
<text x="68.5" y="70">CLK</text>
<text x="74.3" y="66.1">21</text>
<text x="74.3" y="68.7">20</text>
<text x="82.6" y="68.3">20</text>
<text x="90.6" y="68.3">20</text>
<text x="95.9" y="66.1">18</text>
<text x="95.9" y="68.7">19</text>
<text x="95.9" y="71.4">20</text>
<text x="235.2" y="67.4">3</text>
<text x="235.2" y="70">4</text>
<text x="128.9" y="101.5">1</text>
<text x="175.2" y="100.1">25</text>
<text x="206.1" y="100.5">1</text>
<text x="208.8" y="101.8">Q</text>
<text x="217.3" y="101.8">TOG</text>
<text x="223.8" y="100.5">6</text>
<text x="25.7" y="105.4">28</text>
<text x="128.9" y="106.8">2</text>
<text x="206.1" y="105.8">3</text>
<text x="208.8" y="107.1">I</text>
<text x="216.1" y="107.1">AHLB</text>
<text x="223.8" y="105.8">4</text>
<text x="25.7" y="118.6">27</text>
<text x="128.9" y="118.7">1</text>
<text x="128.9" y="124">2</text>
<text x="175.2" y="130.5">26</text>
<text x="206.1" y="130.9">1</text>
<text x="223.8" y="130.9">6</text>
<text x="206.1" y="136.2">3</text>
<text x="208.8" y="132.2">Q</text>
<text x="208.8" y="137.5">I</text>
<text x="216.1" y="137.5">AHLB</text>
<text x="217.3" y="132.2">TOG</text>
<text x="223.8" y="136.2">4</text>
<text x="45.6" y="143.7">23</text>
<text x="52.2" y="143.7">7</text>
<text x="101.2" y="147.7">13</text>
<text x="108.2" y="146.8">1</text>
<text x="108.2" y="149.4">GPIO12</text>
<text x="128.9" y="147.7">11</text>
<text x="45.6" y="151.7">13</text>
<text x="52.2" y="151.7">12</text>
<text x="101.2" y="150.3">15</text>
<text x="101.2" y="153">12</text>
<text x="108.2" y="152.1">GPIO13</text>
<text x="108.2" y="154.7">GPIO14</text>
<text x="128.9" y="150.3">8</text>
<text x="128.9" y="153">5</text>
<text x="128.9" y="155.6">6</text>
<text x="45.6" y="159.6">15</text>
<text x="99.8" y="159.6">3</text>
<text x="108.2" y="157.3">5</text>
<text x="33.7" y="172.8">24</text>
<text x="110.4" y="171.5">23</text>
<text x="116.2" y="170.6">1</text>
<text x="116.2" y="173.2">GPIO15</text>
<text x="116.2" y="175.9">GPIO36</text>
<text x="116.2" y="178.5">GPIO39</text>
<text x="116.2" y="181.2">5</text>
<text x="33.7" y="186.1">26</text>
<text x="99.8" y="191.3">4</text>
</g>
<g font-size="2.5">
<text x="183.7" y="106.8">1</text>
<text x="206.1" y="103.1">2</text>
<text x="183.7" y="137.2">1</text>
<text x="206.1" y="133.5">2</text>
<text x="34.2" y="145.2">1</text>
<text x="60.9" y="145.2">1</text>
<text x="136.3" y="146.5">1</text>
<text x="136.3" y="149.1">GPIO27</text>
<text x="34.2" y="153.1">1</text>
<text x="60.9" y="153.1">1</text>
<text x="136.3" y="151.8">GPIO33</text>
<text x="136.3" y="154.4">GPIO34</text>
<text x="34.2" y="161.1">1</text>
<text x="60.9" y="161.1">1</text>
<text x="136.3" y="157.1">GPIO35</text>
<text x="136.3" y="159.7">6</text>
<text x="39.5" y="173.2">1</text>
<text x="51.7" y="173.2">3</text>
<text x="39.5" y="175.9">2</text>
<text x="51.7" y="175.9">4</text>
<text x="39.5" y="186.5">1</text>
<text x="39.5" y="189.1">2</text>
<text x="51.7" y="186.5">3</text>
<text x="51.7" y="189.1">4</text>
</g>
<g font-size="2.5" fill="#f00">
<text x="217.2" y="104.4">VDD</text>
<text x="223.8" y="103.1">5</text>
<text x="217.2" y="134.9">VDD</text>
<text x="223.8" y="133.5">5</text>
</g>
<g font-size="1.1" fill="#00f">
<text x="195.9" y="34.6">GND</text>
<text x="195.9" y="37.2">!RESET</text>
<text x="195.9" y="39.9">SCL</text>
<text x="195.9" y="42.5">RS</text>
<text x="195.9" y="45.2">!CS</text>
<text x="195.9" y="47.8">SDA</text>
<text x="195.9" y="50.5">SDO</text>
<text x="195.9" y="53.1">GND</text>
<text x="195.9" y="55.7">VDD</text>
<text x="195.9" y="58.4">LEDA</text>
<text x="195.9" y="61">K1</text>
<text x="195.9" y="63.7">K2</text>
<text x="217" y="61">XL</text>
<text x="217" y="63.7">YU</text>
<text x="195.9" y="66.3">K3</text>
<text x="195.9" y="69">K4</text>
<text x="217" y="66.3">XR</text>
<text x="217" y="69">YD</text>
</g>
</svg>
